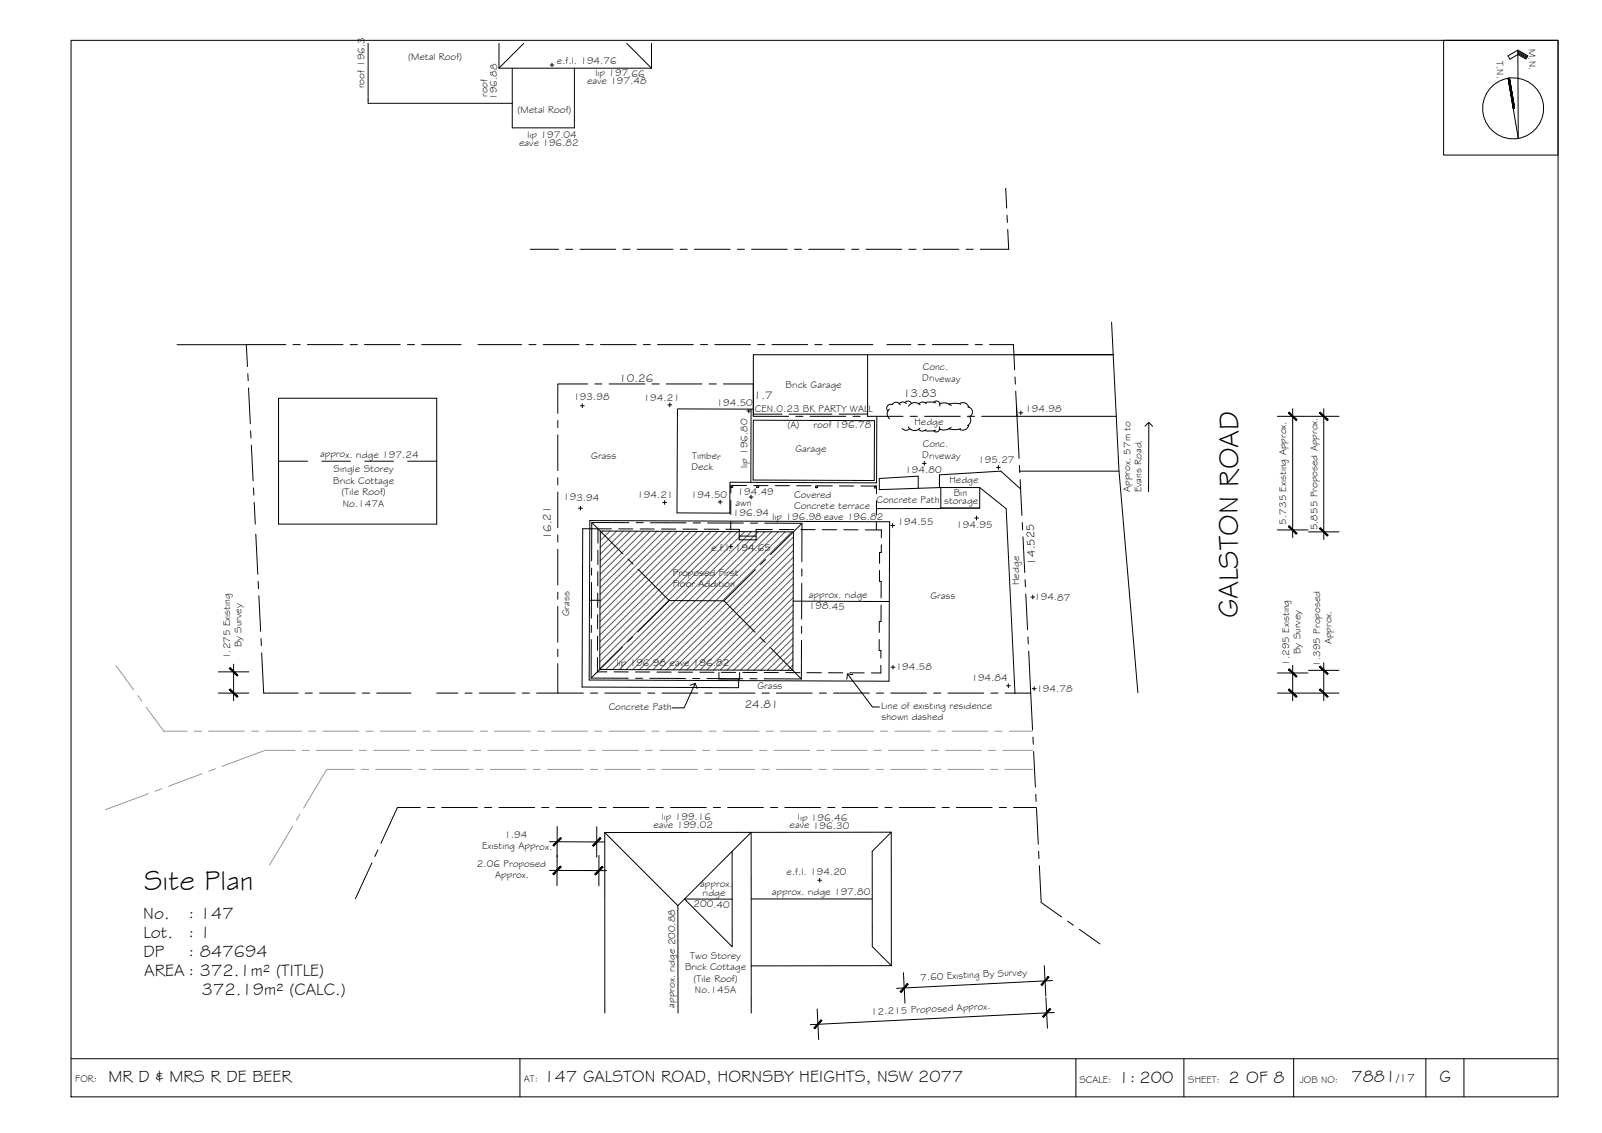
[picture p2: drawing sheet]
<svg xmlns="http://www.w3.org/2000/svg" width="420mm" height="297mm" viewBox="0 0 420 297" stroke-linecap="round" stroke-linejoin="round" font-family="sans-serif">
<!-- layer: HATCH -->
<g fill="none" stroke="#545454" stroke-width=".26">
<path d="M158.2 139.2l-.8 .8M159.9 139.2l-2.5 2.5M161.7 139.2l-4.3 4.3M163.5 139.3l-6.1 6M165.3 139.3l-7.9 7.8M167 139.3l-9.6 9.5M168.8 139.3l-11.4 11.3M170.5 139.3l-13.1 13.1M172.3 139.3l-14.9 14.8M174.1 139.3l-16.7 16.6M175.9 139.3l-18.5 18.4M177.6 139.3l-20.2 20.1"/>
<path d="M179.4 139.3l-22.1 21.9M181.2 139.3l-23.9 23.7M182.9 139.3l-25.6 25.4M184.7 139.4l-27.4 27.1M186.5 139.4l-29.2 28.9M188.2 139.4l-30.9 30.6M190 139.4l-32.7 32.4M191.8 139.4l-34.5 34.2M193.5 139.4l-36.2 35.9M195.3 139.4l-36.4 36.1M197.1 139.4l-36.5 36.1M198.8 139.4l-36.4 36.1"/>
<path d="M200.6 139.4l-36.4 36.2M202.4 139.4l-36.5 36.2M204.1 139.4l-36.4 36.2M205.9 139.4l-36.4 36.2M207.7 139.4l-36.5 36.2M208 156.7l-19.1 19M208 158.5l-17.3 17.2M208 151.4l-24.4 24.2M208 153.2l-22.6 22.5M208 155l-20.9 20.7M208.1 146.1l-29.8 29.5M208.1 147.9l-28 27.7"/>
<path d="M208.1 149.6l-26.3 26M208.1 140.8l-35.1 34.8M208.1 142.6l-33.3 33M208.1 144.3l-31.6 31.3M207.9 170.9l-4.8 4.8M207.9 172.6l-3.1 3.1M207.9 174.4l-1.3 1.3M208 167.3l-8.5 8.4M208 169.1l-6.7 6.6M208 162l-13.8 13.7M208 163.8l-12 11.9M208 165.6l-10.3 10.1"/>
<path d="M208 160.2l-15.6 15.5"/>
</g>
<!-- layer: BDY_21 -->
<path d="M197.6 93v16.1" fill="none" stroke="#000" stroke-width=".26"/>
<!-- layer: BORDER -->
<g fill="none" stroke="#000" stroke-width=".26">
<path d="M18.6 10.6h390v277h-390zM378.6 10.6h30v30.1h-30zM398.1 13.1l2.6 1.5-.5 .9-2.1-1.2-2.1 1.2-.5-.9 2.6-1.5 .1 23.2-2.7-15.8M398.1 13.4l2.5 1.5M398.1 13.7l2.4 1.4M398.1 14l2.2 1.3M395.9 20.5l1.3 7.9M18.6 277.6h390M136.4 277.6v10M282.2 277.6v10M310.5 277.6v10M339.3 277.6v10"/>
<path d="M374 277.6v10M383.9 277.6v10"/>
<circle cx="396.9" cy="28.4" r="8"/>
</g>
<g fill="#000" stroke="#000" stroke-width=".26">
<path d="M395.5 20.5l1.4 7.9zM395.5 20.5h.3l1.1 7.9z"/>
<path d="M395.8 20.5l1.1 7.9h.3zM395.8 20.5l1.4 7.9z"/>
</g>
<!-- layer: EXISTING -->
<g fill="none" stroke="#000" stroke-width=".26">
<path d="M96.5 11.4v15.7h37.9M130.9 17.9h40M130.9 11.4v6.5l6.5-6.5M134.4 17.9v15.6h16.3v-15.6M164.4 11.4l6.5 6.5M170.9 11.4v6.5M291.5 84.5l.5 8.5h-26.1M292 93l1.5 30.5 4.9 58.1M73.1 104.4h41.4v33h-41.4zM197 107.3l-.1 19.2M197.6 110.2l31.7 .1v15.7l-31.8-.2zM197.6 107.3l-19.9-.1-.1 27.3h13.8v-8.1l38.5 .2 .1-17.5"/>
<path d="M233.3 107.3a1.58 1.58 0 0 0 0 2.5M234 106.1a1.05 1.05 0 0 0-1.3 .4 1.05 1.05 0 0 0 .2 1.3M234 106.1a1.17 1.17 0 0 1 1.1-.7 1.17 1.17 0 0 1 1 .7M236.6 112.3a1.3 1.3 0 0 0 2 .1M237.4 105.5a.98 .98 0 0 1 .9-.3 .98 .98 0 0 1 .8 .7M237.7 105.8a1.3 1.3 0 0 0-2 .1M238.2 111.9a1.94 1.94 0 0 0 3.1 .4M240.9 112.5a1.3 1.3 0 0 0 2 .1M241.3 106.1a1.94 1.94 0 0 0-3 .4M242.5 105.5l1.5-.1 1.4 .2M242.9 105.8a1.3 1.3 0 0 0-1.9 .1M245 105.4a.94 .94 0 0 1 1.2-.1 .94 .94 0 0 1 .3 1.2"/>
<path d="M245.4 112.8l-1.5 .2-1.4-.1M246.3 105.9a2.78 2.78 0 0 1 3.2 .4M246.4 111.9a.94 .94 0 0 1-.3 1.2 .94 .94 0 0 1-1.2-.1M248.7 112.4l1.6 .2 1.7-.2M249.4 112a2.78 2.78 0 0 1-3.1 .4M251.7 105.8a1.6 1.6 0 0 1 2.4 1.1M252 106l-1.6-.3-1.6 .3M253.8 106.7a1.37 1.37 0 0 1 1.2 1 1.37 1.37 0 0 1-.6 1.5M254.1 111.5a1.6 1.6 0 0 1-2.4 1.1M254.2 109.1a1.58 1.58 0 0 1-.5 2.5M266.7 109.1h26.1M73.1 120.9h7.6"/>
<path d="M84.4 120.9h7.5M95.7 120.9h7.5M106.9 120.9h7.6M156.8 138.6v3.8M160.4 138.7l-7.6-.1-.1 41.5 41 .2v-2.3M162.2 138.7h3.8M167.9 138.7h3.7M173.5 138.7h3.7M179.1 138.7h3.8M184.7 138.7l3.8 .1M190.4 138.8h3.5v2.7h4.4v-2.7h4.3M191.7 136.8v2"/>
<path d="M191.7 131.1v3.8M191.7 127.3h.5v.5h-.5zM195.8 127.3h-4.1v2M197.7 127.3h3.7M198.5 127.3h.5v.5h-.5zM203.3 127.3h3.7M204.4 138.8h3.8M208.9 127.4h3.8M210 138.8l3.8 .1M213.9 127.4h.5v.5h-.5zM214.5 127.4h3.8M215.7 138.9h3.7"/>
<path d="M220.2 127.4h3.7M221.3 138.9h3.8M225.8 127.4h4.1v2M226.9 138.9h4.3l-.1 2M229.4 127.4h.5v.5h-.5zM229.9 136.9l-.1 2M229.9 131.3v3.8M246.4 127.8v-3.3l16.1-1 5.2 4.7M246.7 127.8v5.5h-16.8M246.7 127.8l-16.1 .6v-3l10.2-.6v3.2M246.7 127.8h10.2M246.8 133.2h10.1"/>
<path d="M256.9 127.8v5.4h-10.2M256.9 127.8l7 5.6 2.3 48.4M267.4 123.5h26.1M156.8 155.5l-.1 3.8M156.8 149.9v3.7M156.8 144.3v3.7M193.9 140.5l4.4 .1M230.7 149.6v2.8h.4v4.4M231.1 158.6v4.4h-.5v2.8M231.1 142.8v2h-.4v2.9M156.7 172.4v3.7h2.5M156.7 166.8v3.7"/>
<path d="M156.7 161.1v3.8M161 176.1l3.8 .1M166.7 176.2h3.7M172.3 176.2h3.7M177.9 176.2h3.8M183.5 176.2h3.8M188.6 176.3v1.7h5.4v-1.7M189.2 176.3h3.7M194.8 176.3h3.7M200.4 176.3h3.8M206 176.3l3.8 .1M211.7 176.4h3.7"/>
<path d="M217.3 176.4h3.7M222.9 176.4h3.8M230.6 167.7v2.8h.4v2M231 174.4v2h-2.5M158.6 218.3v47.3M158.6 218.3l19.2 19.1M233.8 218.2l-75.2 .1M233.8 218.2v35M233.8 218.2l-5 5v25l5 5M192 223.2v25l-12.5-12.5h12.5M197 235.7h31.8M233.8 253.2h-36.8"/>
<path d="M177.8 265.6v-28.2l19.2-19.2v47.4"/>
</g>
<!-- layer: ROOFPLAN EXIST. -->
<path d="M154.7 136.5l78.6 .3-.1 41.8-78.7-.3zM154.6 157.4h2.8M208 157.6l25.2 .1" fill="none" stroke="#000" stroke-width=".26"/>
<!-- layer: NEWWORK -->
<path d="M157.4 139.2l50.7 .2-.2 36.3-50.6-.2z" fill="none" stroke="#000" stroke-width=".26"/>
<!-- layer: ROOFPLAN NEW -->
<g fill="none" stroke="#000" stroke-width=".26">
<path d="M155.2 137l8.2 8.2M165 137h-9.8v10.1M166.8 137h1.9M170.6 137l9.4 .1M181.8 137.1h1.9M185.6 137.1h9.4M196.8 137.2h1.9M200.6 137.2h9.7v10.1M210.3 137.2l-8.2 8.2M155.1 152.7v9.4M155.2 148.9l-.1 1.9M164.7 146.6l1.3 1.3"/>
<path d="M167.3 149.2l8.2 8.3M175.5 157.5h14.4M175.5 157.5l-8.2 8.1M189.9 157.5l8.1 8.3M198.1 149.3l-8.2 8.2M200.8 146.7l-1.4 1.3M210.3 152.9l-.1 9.4M210.3 149.2v1.8M155.1 167.7l-.1 10.1h9.8M155.1 163.9v1.9M163.3 169.6l-8.3 8.2M165.9 167l-1.3 1.3"/>
<path d="M166.7 177.8h1.8M170.4 177.8l9.4 .1M181.7 177.9h1.8M185.4 177.9h9.4M196.7 177.9l1.9 .1M199.4 167.1l1.3 1.3M200.4 178h9.8M202 169.7l8.2 8.3M210.2 167.9v10.1M210.2 164.2v1.8"/>
</g>
<!-- layer: 0 -->
<path d="M300.3 111.7l1-1 1 1.1M301.3 110.7l-.1 18.2M181 179.7l1.3-.5 .5 1.3M182.3 179.2l-2.9 6.4h-3.2M222.3 176.7l6.5 8.6h1.9M223.7 176.9l-1.4-.2-.2 1.4" fill="none" stroke="#000" stroke-width=".26"/>
<!-- layer: DIMENSION -->
<g fill="none" stroke="#000" stroke-width=".26">
<path d="M335 109.1h8M339 107.2v33.7M343.2 109.1h8M347.2 107.2v34.2M335 138.9h8M343.2 139.4h8M57.3 176.1h8M61.3 174.1v9.6M335 176.4h8M339 174.4v9.3M343.2 175.7h8M347.2 173.8v9.9"/>
<path d="M57.3 181.7h8M335 181.7h8M343.2 181.7h8M146.1 216.7v15.5M156.5 216.7v8M144.1 228.2l15 .1M144.1 220.7h14.4M157.1 224.3v8M236.9 255l.4 8M273.9 253.2l.4 8M276.1 257.1l-41 2M214.3 264.5l.4 8"/>
<path d="M274.3 261.5l.4 8.1M276.5 265.4l-64 3.2"/>
</g>
<!-- layer: 0 -->
<g fill="#000" stroke="#000" stroke-width=".26">
<path d="M337.9 108.3l2 2 .2-.2zM338.1 108l2 2.1-2.2-1.8z"/>
<path d="M346.3 108l-.2 .3 2.2 1.8zM346.1 108.3l2.2 1.8-.2 .2z"/>
<path d="M338.1 137.8l-.2 .2 2.2 1.8zM337.9 138l2.2 1.8-.2 .3z"/>
<path d="M346.1 138.5l2 2 .2-.2zM346.1 138.5l.2-.2 2 2z"/>
<path d="M60.2 175.2l2 2 .2-.2zM60.2 175.2l.2-.2 2 2z"/>
<path d="M337.9 175.5l2 2 .2-.2zM337.9 175.5l.2-.2 2 2z"/>
<path d="M346.1 174.9l2 1.9 .2-.2zM346.1 174.9l.2-.3 2 2z"/>
<path d="M60.4 180.6l-.2 .2 2.2 1.8zM60.2 180.8l2.2 1.8-.2 .2z"/>
<path d="M338.1 180.6l-.2 .2 2.2 1.8zM337.9 180.8l2.2 1.8-.2 .2z"/>
<path d="M346.3 180.6l-.2 .2 2.2 1.8zM346.1 180.8l2.2 1.8-.2 .2z"/>
<path d="M147 219.6l-1.8 2.2 2-2zM145 221.6l2-2-1.8 2.2z"/>
<path d="M147 227.1l-1.8 2.2 2-2zM145 229.1l2-2-1.8 2.2z"/>
<path d="M155.4 221.6l.2 .2 1.8-2.2zM157.4 219.6l.2 .3-2 1.9z"/>
<path d="M156 229.1l.2 .3 1.8-2.3zM158 227.1l.2 .3-2 2z"/>
<path d="M238 257.9l-1.7 2.3 1.9-2.1zM238 257.9l-1.7 2.3-.2-.2z"/>
<path d="M274.9 256l-1.9 2.1 .2 .2zM274.9 256l.3 .2-2 2.1z"/>
<path d="M215.4 267.4l-1.7 2.3 1.9-2.1zM215.4 267.4l-1.7 2.3-.2-.2z"/>
<path d="M275.3 264.4l-1.9 2.1 .3 .2zM275.3 264.4l.3 .2-1.9 2.1z"/>
</g>
<!-- layer: TEXT -->
<g fill="none" stroke="#000" stroke-width=".26">
<path d="M144.3 17.1h1M144.8 16.6v1M152.2 106.4h1M152.7 105.9v1M175.2 106.1h1M175.7 105.7v1M195.9 107.8h1M196.4 107.2v1M267.2 108.2h1M267.7 107.7v1M151.7 133.2h1M152.2 132.8v.9"/>
<path d="M173.8 131.7h1M174.3 131.2v1M188.4 131.6h1M188.9 131.1v1M196.5 130.3h1M197 129.8v1M233.6 137.8h1M234.1 137.3v1M241.9 121.5h1M242.4 121v1M255.6 135.8h1M256.1 135.3v1"/>
<path d="M261.4 122.5h.9M261.9 122.1v1M191.2 143.3h1M191.7 142.8v1M270.4 156.5h1M270.9 156v1M233.7 174.9h1M234.2 174.4v1M264 179.8h1M264.5 179.3v1M270.7 180.5h1M271.2 180v1"/>
<path d="M214.5 230.8h1M215 230.3v1"/>
</g>
<!-- layer: BOUNDARY -->
<g fill="none" stroke="#000" stroke-width=".26">
<path d="M263.8 49.4l.2 5.2M264.1 56.4l.1 1.9M139.1 65.4h7.4M148.4 65.4h1.8M152.1 65.4h9.4M163.4 65.4h1.9M167.1 65.4h9.4M178.4 65.4h1.8M182.1 65.4h9.4M193.4 65.4h1.8M197.1 65.4h9.4M208.4 65.4h1.9"/>
<path d="M212.1 65.4h9.4M223.4 65.4h1.8M227.1 65.4h9.4M238.4 65.4h1.8M242.1 65.4h9.4M253.4 65.4h1.9M264.3 60.2l.2 5.2h-7.4M64.6 90.4l.3 5.7M64.6 90.4h10.4M65 98l.1 1.8M76.8 90.4h1.9M80.6 90.4h9.4"/>
<path d="M91.8 90.4h1.9M95.6 90.4h9.4M106.9 90.4h1.8M110.6 90.4h10.4M125.4 90.4h11.4M138.7 90.4h1.9M142.5 90.4h9.3M153.7 90.4h1.9M157.5 90.4h9.3M168.7 90.4h1.9M172.5 90.4h9.3M183.7 90.4h1.9"/>
<path d="M187.5 90.4h9.3M198.7 90.4h1.9M202.5 90.4h9.3M213.7 90.4h1.9M217.5 90.4h11.4M232.6 90.4h6.3M240.8 90.4h1.8M244.5 90.4h9.4M255.8 90.4h1.8M259.5 90.4h6.3l.3 6.6M266.2 98.8l.1 1.9M65.2 101.7l.4 9.4"/>
<path d="M65.7 113l.1 1.8M65.9 116.7l.5 9.4M146.3 110.3v1.8M146.3 114v9.4M154.1 100.7h-7.8v7.7M156 100.7h1.9M159.8 100.7h9.3M171 100.7h1.9M174.7 100.7h9.4M186 100.7h1.9M189.7 100.7h7.9v8.4h9.2M208.7 109.1h1.9"/>
<path d="M212.5 109.1h9.3M223.7 109.1h1.9M227.5 109.1h9.3M238.7 109.1h1.9M242.5 109.1h9.3M253.7 109.1h1.9M257.5 109.1h9.2l.6 11.1M266.4 102.6l.3 6.5-.1-3.1M66.5 127.9l.1 1.9M66.7 131.7l.3 5.7M146.3 125.3v1.8M146.3 129v9.4"/>
<path d="M267.4 122v1.9M267.6 125.8l.4 9.3M268.1 137l.1 1.9M67.1 140l.5 10.6M67.7 152.4l.1 1.9M67.9 156.2l.5 9.3M146.3 140.2v1.9M146.3 144v9.4M146.3 155.3v1.8M146.3 159v9.4M268.3 140.8l.5 9.3M268.8 152l.2 1.9"/>
<path d="M269 155.7l.5 9.4M68.5 167.4v1.9M68.6 171.2l.6 10.5h9M146.3 174v7.7h6.7M146.3 170.2v1.9M269.6 167l.1 1.8M269.8 170.7l.5 11M80 181.7h1.9M83.8 181.7h9.4M95 181.7h1.9M98.8 181.7h9M114.5 181.7h5.6"/>
<path d="M122 181.7h1.8M125.7 181.7h9.4M137 181.7h1.8M140.7 181.7h5.6M154.9 181.7h1.8M158.6 181.7h9.4M169.9 181.7h1.9M173.6 181.7h9.4M184.9 181.7h1.8M188.6 181.7h9.4M199.9 181.7h1.8M203.6 181.7h9.4"/>
<path d="M214.9 181.7h1.9M218.6 181.7h9.4M229.9 181.7h1.8M233.6 181.7h9.4M244.9 181.7h1.8M248.6 181.7h9.4M259.9 181.7h1.9M263.6 181.7h6.7M270.3 181.7l.5 9.7M270.9 193.2l.1 1.9M271.1 197l.5 9.3M110.2 211.7h-6l-4.3 9.4"/>
<path d="M112.1 211.7h1.9M115.9 211.7h9.3M127.1 211.7h1.9M130.8 211.7h9.4M142.1 211.7h1.9M145.8 211.7h9.4M157.1 211.7h1.9M160.8 211.7h9.4M172.1 211.7h1.9M175.8 211.7h9.4M187.1 211.7h1.9M190.8 211.7h9.4"/>
<path d="M202.1 211.7h1.9M205.8 211.7h9.4M217.1 211.7h1.9M220.8 211.7h9.4M232.1 211.7h1.9M235.8 211.7h9.4M247.1 211.7h1.9M250.8 211.7h9.4M262.1 211.7h1.9M265.8 211.7h6M271.7 208.2v1.9M271.9 212l.4 9.3"/>
<path d="M97.5 226.2l-4.3 9.4M99.1 222.8l-.8 1.7M272.4 223.2l.1 1.9M272.6 226.9l.5 9.7 5.4 3.8M280 241.5l1.5 1.1M283.1 243.6l5.4 3.9"/>
</g>
<g fill="none" stroke="#989898" stroke-width=".26">
<path d="M30.4 174.5l4.6 6.3M36.1 182.4l1.1 1.5M38.3 185.4l4.7 6.3h6.1M51 191.7h1.8M54.7 191.7h9.4M66 191.7h1.8M69.7 191.7h9.4M77.4 196.7h-7.9l-11.2 4.2M79.3 196.7h1.8M81 191.7h1.8M83 196.7h9.4M84.7 191.7h9.4"/>
<path d="M94.2 196.7h1.9M96 191.7h1.8M98 196.7h9.4M99.7 191.7h9.4M109.2 196.7h1.9M111 191.7h1.8M113 196.7h9.4M114.7 191.7h9.4M124.3 196.7h1.8M125.9 191.7h1.9M128 196.7h9.4M129.7 191.7h9.4"/>
<path d="M139.2 196.7h1.9M141 191.7h1.8M143 196.7h9.4M144.7 191.7h9.4M154.2 196.7h1.9M156 191.7h1.8M158 196.7h9.4M159.7 191.7h9.4M169.3 196.7h1.8M170.9 191.7h1.9M173 196.7h9.4M174.7 191.7h9.4"/>
<path d="M184.2 196.7h1.9M186 191.7h1.8M188 196.7h9.4M189.7 191.7h9.4M199.2 196.7h1.9M201 191.7h1.8M203 196.7h9.4M204.7 191.7h9.4M214.3 196.7h1.8M215.9 191.7h1.9M218 196.7h9.4M219.7 191.7h9.4"/>
<path d="M229.2 196.7h1.9M231 191.7h1.8M233 196.7h9.4M234.7 191.7h9.4M244.2 196.7h1.9M246 191.7h1.8M248 196.7h9.4M249.7 191.7h9.4M259.2 196.7h1.9M260.9 191.7h1.9M263 196.7h7.8M264.7 191.7h6.1"/>
<path d="M38.9 208.1l-11.2 4.2M42.4 206.8l-1.7 .6M53 202.9l-8.8 3.2M56.5 201.6l-1.8 .6M76.8 216.7l-6.1 10.1M78.7 213.4l-1 1.6M92.9 201.7h-7.2l-6.1 10.1M94.8 201.7h1.9M98.6 201.7h9.4M109.8 201.7h1.9M113.6 201.7h9.4M124.8 201.7h1.9"/>
<path d="M128.6 201.7h9.4M139.8 201.7h1.9M143.6 201.7h9.4M154.8 201.7h1.9M158.6 201.7h9.4M169.8 201.7h1.9M173.6 201.7h9.4M184.8 201.7h1.9M188.6 201.7h9.4M199.8 201.7h1.9M203.6 201.7h9.4M214.8 201.7h1.9"/>
<path d="M218.6 201.7h9.4M229.8 201.7h1.9M233.6 201.7h9.4M244.8 201.7h1.9M248.6 201.7h9.4M259.8 201.7h1.9M263.6 201.7h7.2"/>
</g>
<!-- layer: BLD_ADJ -->
<path d="M96.5 26.3h.1" fill="none" stroke="#545454" stroke-width=".26"/>
<!-- layer: BDY_01 -->
<path d="M46.4 90.4h18.2" fill="none" stroke="#000" stroke-width=".26"/>
<!-- layer: BLD_01 -->
<path d="M197.6 93h94.4M227.5 93v16.1M197.6 108.6h7.5M206.9 108.6h11.3M227.5 108.6h-7.4" fill="none" stroke="#000" stroke-width=".26"/>
<g font-size="7.5">
<text x="324.7" y="162" transform="rotate(-90 324.7 162)">GALSTON ROAD</text>
<text x="37.8" y="233.3">Site Plan</text>
</g>
<g font-size="4.5">
<text x="37.6" y="240.8">No.</text>
<text x="37.6" y="245.8">Lot.</text>
<text x="49.4" y="240.8">: 147</text>
<text x="49.4" y="245.8">: 1</text>
<text x="37.6" y="250.9">DP</text>
<text x="49.4" y="250.9">: 847694</text>
<text x="37.8" y="255.9">AREA : 372.1m² (TITLE)</text>
<text x="52.9" y="260.9">372.19m² (CALC.)</text>
<text x="28.4" y="283.6">MR D &amp; MRS R DE BEER</text>
<text x="142.6" y="283.6">147 GALSTON ROAD, HORNSBY HEIGHTS, NSW 2077</text>
<text x="293.4" y="283.9">1: 200</text>
<text x="322.2" y="283.9">2 OF 8</text>
<text x="354.4" y="283.8">7881</text>
<text x="377.6" y="283.8">G</text>
</g>
<text font-size="3.2" x="366.2" y="283.8">/17</text>
<g font-size="3">
<text x="162.4" y="100.2">10.26</text>
<text x="197.7" y="104.5">1.7</text>
<text x="236.8" y="104.1">13.83</text>
<text x="144.6" y="141.4" transform="rotate(-91 144.6 141.4)">16.21</text>
<text x="271.6" y="148" transform="rotate(-93 271.6 148)">14.525</text>
<text x="195.3" y="185.6">24.81</text>
</g>
<g font-size="2.6">
<text x="107" y="15.7">(Metal Roof)</text>
<text x="146" y="16.9">e.f.l. 194.76</text>
<text x="392.5" y="16" transform="rotate(88 392.5 16)">T.N.</text>
<text x="400.9" y="12.9" transform="rotate(88 400.9 12.9)">M.N.</text>
<text x="95.6" y="23.2" transform="rotate(-90 95.6 23.2)">roof 196.32</text>
<text x="154" y="22">eave 197.48</text>
<text x="156.2" y="20">lip 197.66</text>
<text x="127.9" y="25.5" transform="rotate(-90 127.9 25.5)">roof</text>
<text x="130.3" y="26.2" transform="rotate(-89 130.3 26.2)">196.88</text>
<text x="135.7" y="29.5">(Metal Roof)</text>
<text x="136.2" y="38.2">eave 196.82</text>
<text x="138.3" y="36.1">lip 197.04</text>
<text x="206" y="101.6">Brick Garage</text>
<text x="241.9" y="100">Driveway</text>
<text x="242" y="97.1">Conc.</text>
<text x="150.4" y="104.9">193.98</text>
<text x="168.8" y="105">194.21</text>
<text x="187.9" y="106.5">194.50</text>
<text x="198" y="108">CEN.0.23 BK PARTY WALL</text>
<text x="206.6" y="112.2">(A)</text>
<text x="213.4" y="112.1">roof 196.78</text>
<text x="239.8" y="111.3">Hedge</text>
<text x="268.9" y="108">194.98</text>
<text x="83.9" y="119.9">approx. ridge 197.24</text>
<text x="208.6" y="118.4">Garage</text>
<text x="242" y="117.3">Conc.</text>
<text x="87.5" y="123.8">Single Storey</text>
<text x="155.1" y="120.3">Grass</text>
<text x="181.3" y="123.3">Deck</text>
<text x="181.6" y="120.4">Timber</text>
<text x="196.1" y="122.7" transform="rotate(-90 196.1 122.7)">lip 196.80</text>
<text x="237.4" y="124">194.80</text>
<text x="241.9" y="120.2">Driveway</text>
<text x="256.5" y="121.4">195.27</text>
<text x="87.4" y="126.8">Brick Cottage</text>
<text x="89.6" y="129.8">(Tile Roof)</text>
<text x="147.7" y="131.2">193.94</text>
<text x="167.1" y="130.5">194.21</text>
<text x="181.2" y="130.6">194.50</text>
<text x="193.4" y="129.7">194.49</text>
<text x="208.3" y="130.5">Covered</text>
<text x="229.9" y="131.9">Concrete Path</text>
<text x="249" y="126.7">Hedge</text>
<text x="250.2" y="130.1">Bin</text>
<text x="296.4" y="129" transform="rotate(-90 296.4 129)">Approx. 57m to</text>
<text x="299.3" y="129.1" transform="rotate(-90 299.3 129.1)">Evans Road.</text>
<text x="89.9" y="132.9">No.147A</text>
<text x="192.2" y="135.2">196.94</text>
<text x="192.9" y="132.7">awn</text>
<text x="202.6" y="136.4">lip 196.98 eave 196.82</text>
<text x="208.3" y="133.4">Concrete terrace</text>
<text x="235.4" y="137.6">194.55</text>
<text x="247.6" y="132.1">storage</text>
<text x="337.3" y="137.6" transform="rotate(-90 337.3 137.6)">5.735 Existing Approx.</text>
<text x="250.8" y="138.5">194.95</text>
<text x="345.5" y="139.1" transform="rotate(-90 345.5 139.1)">5.855 Proposed Approx.</text>
<text x="186.5" y="144.4">e.f.l. 194.65</text>
<text x="176.4" y="153.8">Floor Addition</text>
<text x="176.5" y="150.9">Proposed First</text>
<text x="267.3" y="153.4" transform="rotate(-90 267.3 153.4)">Hedge</text>
<text x="149.3" y="161.6" transform="rotate(-90 149.3 161.6)">Grass</text>
<text x="212.1" y="156.8">approx. ridge</text>
<text x="212.1" y="159.8">198.45</text>
<text x="244" y="156.9">Grass</text>
<text x="271.2" y="157.4">194.87</text>
<text x="60.4" y="172.8" transform="rotate(-90 60.4 172.8)">1.275 Existing</text>
<text x="63.3" y="169.7" transform="rotate(-90 63.3 169.7)">By Survey</text>
<text x="341.1" y="171.5" transform="rotate(-90 341.1 171.5)">By Survey</text>
<text x="349.2" y="168.9" transform="rotate(-90 349.2 168.9)">Approx.</text>
<text x="161.7" y="174.5">lip 196.98 eave 196.82</text>
<text x="234.9" y="175.6">194.58</text>
<text x="254.8" y="178.5">194.84</text>
<text x="338.1" y="174.6" transform="rotate(-90 338.1 174.6)">1.295 Existing</text>
<text x="346.3" y="174.8" transform="rotate(-90 346.3 174.8)">1.395 Proposed</text>
<text x="198.7" y="180.7">Grass</text>
<text x="231.1" y="185.8">Line of existing residence</text>
<text x="271.8" y="181.4">194.78</text>
<text x="159.6" y="186.2">Concrete Path</text>
<text x="231.2" y="188.7">shown dashed</text>
<text x="173.6" y="214.9">lip 199.16</text>
<text x="209.3" y="215.1">lip 196.46</text>
<text x="132.3" y="219.8">1.94</text>
<text x="171.4" y="217">eave 199.02</text>
<text x="207.1" y="217.2">eave 196.30</text>
<text x="125.1" y="227.3">2.06 Proposed</text>
<text x="126.5" y="222.7">Existing Approx.</text>
<text x="129.8" y="230.2">Approx.</text>
<text x="183.6" y="232.4">approx.</text>
<text x="206.3" y="229.5">e.f.l. 194.20</text>
<text x="181.9" y="237.9">200.40</text>
<text x="184.3" y="234.9">ridge</text>
<text x="202.4" y="234.6">approx. ridge 197.80</text>
<text x="181" y="251.3">Two Storey</text>
<text x="179.7" y="254.3">Brick Cottage</text>
<text x="181.9" y="257.4">(Tile Roof)</text>
<text x="241.5" y="257.1" transform="rotate(-3 241.5 257.1)">7.60 Existing By Survey</text>
<text x="182.3" y="260.3">No.145A</text>
<text x="176.9" y="264.2" transform="rotate(-90 176.9 264.2)">approx. ridge 200.88</text>
<text x="228.5" y="266.1" transform="rotate(-3 228.5 266.1)">12.215 Proposed Approx.</text>
<text x="19.8" y="283.8">FOR:</text>
<text x="137.4" y="283.6">AT:</text>
<text x="283.1" y="283.9">SCALE:</text>
<text x="311.6" y="283.9">SHEET:</text>
<text x="340.9" y="283.9">JOB NO:</text>
</g>
</svg>
